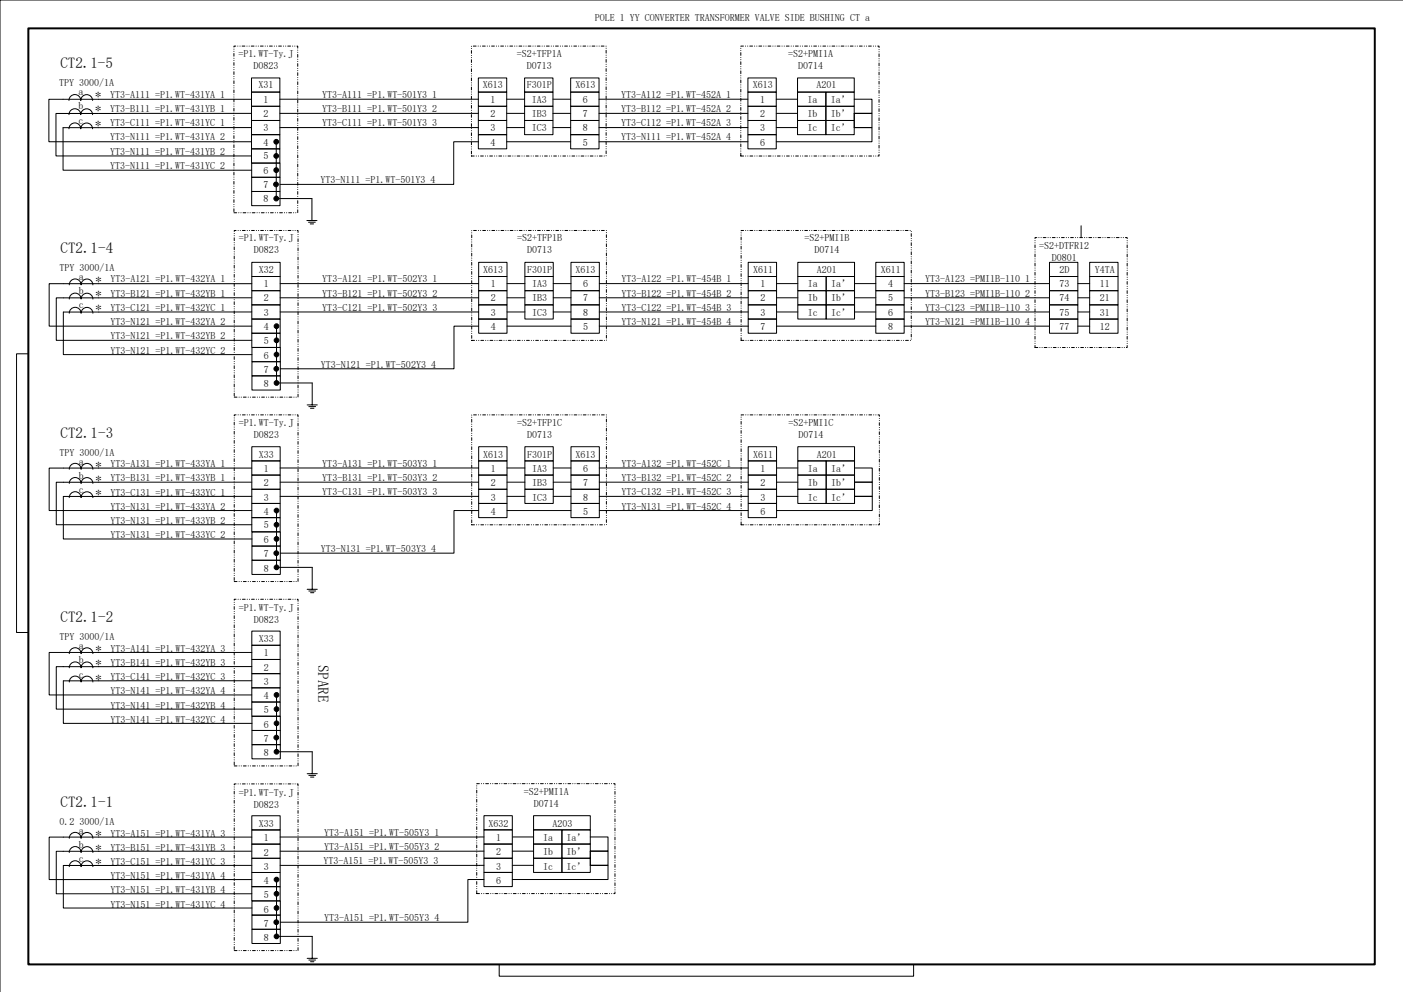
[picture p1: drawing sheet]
<svg xmlns="http://www.w3.org/2000/svg" width="297mm" height="210mm" viewBox="0 0 297 210" stroke-linecap="round" stroke-linejoin="round" font-family="sans-serif">
<g fill="none" stroke="#000" stroke-width=".21">
<path d="M296.9 0h-296.9v209.9M53.2 19.5h6v3h-6zM53.2 16.5h6v3h-6zM101.2 19.5h6v3h-6zM101.2 16.5h6v3h-6zM111 19.5h6v3h-6zM111 16.5h6v3h-6zM120.7 19.5h6v3h-6zM120.7 16.5h6v3h-6zM158.2 19.5h6v3h-6zM158.2 16.5h6v3h-6zM168.8 19.5h6v3h-6z"/>
<path d="M168.8 16.5h12v3h-12zM174.7 19.5h6v3h-6zM14.6 21.3a1.25 1.25 0 0 1 1.2-1.3 1.25 1.25 0 0 1 1.3 1.3 1.25 1.25 0 0 1 1.2-1.3 1.25 1.25 0 0 1 1.3 1.3M14.6 24.2a1.25 1.25 0 0 1 1.2-1.2 1.25 1.25 0 0 1 1.3 1.2 1.25 1.25 0 0 1 1.2-1.2 1.25 1.25 0 0 1 1.3 1.2M14.6 27.2a1.25 1.25 0 0 1 1.2-1.2 1.25 1.25 0 0 1 1.3 1.2 1.25 1.25 0 0 1 1.2-1.2 1.25 1.25 0 0 1 1.3 1.2M53.2 28.5h6v3h-6zM53.2 25.5h6v3h-6zM53.2 22.5h6v3h-6zM53.2 31.5h6v3h-6zM53.2 24h-41.4v9h41.4M53.2 27h-39.9v9h39.9M53.2 21h-42.9v9h42.9"/>
<path d="M53.2 34.5h6v3h-6zM53.2 37.5h6v3h-6zM58.5 30v12h7.5v4.6M59.2 21h42M59.2 27h42M59.2 24h42M101.2 28.5h6v3h-6zM101.2 25.5h6v3h-6zM101.2 22.5h6v3h-6zM101.2 30h-5.2v9h-36.8M107.2 21h3.8M107.2 27h3.8"/>
<path d="M107.2 24h3.8M107.2 30h13.5M111 25.5h6v3h-6zM111 22.5h6v3h-6zM117 21h3.7M117 27h3.7M117 24h3.7M120.7 28.5h6v3h-6zM120.7 25.5h6v3h-6zM120.7 22.5h6v3h-6zM126.7 21h31.5M126.7 27h31.5"/>
<path d="M126.7 24h31.5M126.7 30h31.5M158.2 28.5h6v3h-6zM158.2 25.5h6v3h-6zM158.2 22.5h6v3h-6zM164.2 21h4.6M164.2 27h4.6M164.2 24h4.6M168.8 25.5h6v3h-6zM168.8 22.5h6v3h-6zM174.7 25.5h6v3h-6zM174.7 22.5h6v3h-6z"/>
<path d="M180.7 21h3.8v3h-3.8M180.7 24h3.8v3h-3.8M180.7 27h3.8v3h-20.3M180.7 24v3M53.2 40.5h6v3h-6zM53.3 58.5h6v3h-6zM53.3 55.5h6v3h-6zM59.3 60h42M64.9 46.6h2.2M65.3 47h1.4M65.6 47.4h.8M101.3 58.5h6v3h-6z"/>
<path d="M101.3 55.5h6v3h-6zM107.3 60h3.8M111.1 58.5h6v3h-6zM111.1 55.5h6v3h-6zM117.1 60h3.7M120.8 58.5h6v3h-6zM120.8 55.5h6v3h-6zM126.8 60h31.5M158.3 58.5h6v3h-6zM158.3 55.5h6v3h-6zM164.3 60h4.5M168.8 58.5h6v3h-6z"/>
<path d="M168.8 55.5h12v3h-12zM174.8 58.5h6v3h-6zM180.8 60h4.5M185.3 58.5h6v3h-6zM185.3 55.5h6v3h-6zM191.3 60h30.8M222.1 58.5h6v3h-6zM222.1 55.5h6v3h-6zM228.1 60h2.5M228.8 47.7v2.5zM230.6 58.5h6v3h-6zM230.6 55.5h6v3h-6z"/>
<path d="M6 74.8h-2.5v59h2.5M14.7 60.3a1.25 1.25 0 0 1 1.2-1.3 1.25 1.25 0 0 1 1.3 1.3 1.25 1.25 0 0 1 1.2-1.3 1.25 1.25 0 0 1 1.3 1.3M14.7 63.2a1.25 1.25 0 0 1 1.2-1.2 1.25 1.25 0 0 1 1.3 1.2 1.25 1.25 0 0 1 1.2-1.2 1.25 1.25 0 0 1 1.3 1.2M14.7 66.3a1.25 1.25 0 0 1 1.2-1.3 1.25 1.25 0 0 1 1.3 1.3 1.25 1.25 0 0 1 1.2-1.3 1.25 1.25 0 0 1 1.3 1.3M53.3 67.5h6v3h-6zM53.3 64.5h6v3h-6zM53.3 61.5h6v3h-6zM53.3 70.5h6v3h-6zM53.3 63h-41.4v9h41.4M53.3 66h-39.9v9h39.9M53.3 60h-42.9v9h42.9M53.3 73.5h6v3h-6z"/>
<path d="M53.3 76.5h6v3h-6zM53.3 79.5h6v3h-6zM58.5 69v12h7.6v4.6M59.3 63h42M59.3 66h42M101.3 67.5h6v3h-6zM101.3 64.5h6v3h-6zM101.3 61.5h6v3h-6zM101.3 69h-5.2v9h-36.8M107.3 63h3.8M107.3 66h3.8M107.3 69h13.5"/>
<path d="M111.1 64.5h6v3h-6zM111.1 61.5h6v3h-6zM117.1 63h3.7M117.1 66h3.7M120.8 67.5h6v3h-6zM120.8 64.5h6v3h-6zM120.8 61.5h6v3h-6zM126.8 63h31.5M126.8 66h31.5M126.8 69h31.5M158.3 67.5h6v3h-6zM158.3 64.5h6v3h-6z"/>
<path d="M158.3 61.5h6v3h-6zM164.3 63h4.5M164.3 66h4.5M164.3 69h21M168.8 64.5h6v3h-6zM168.8 61.5h6v3h-6zM174.8 64.5h6v3h-6zM174.8 61.5h6v3h-6zM185.3 67.5h6v3h-6zM185.3 64.5h6v3h-6zM185.3 61.5h6v3h-6zM185.3 63h-4.5v3h4.5"/>
<path d="M191.3 63h30.8M191.3 66h30.8M191.3 69h30.8M222.1 67.5h6v3h-6zM222.1 64.5h6v3h-6zM222.1 61.5h6v3h-6zM228.1 63h2.5M228.1 66h2.5M228.1 69h2.5M230.6 67.5h6v3h-6zM230.6 64.5h6v3h-6zM230.6 61.5h6v3h-6z"/>
<path d="M14.7 99.3a1.25 1.25 0 0 1 1.2-1.3 1.25 1.25 0 0 1 1.3 1.3 1.25 1.25 0 0 1 1.2-1.3 1.25 1.25 0 0 1 1.3 1.3M53.3 97.5h6v3h-6zM53.3 94.5h6v3h-6zM53.3 99h-42.9v9h42.9M59.3 99h42M65 85.6h2.1M65.3 86h1.5M65.7 86.4h.7M101.3 97.5h6v3h-6zM101.3 94.5h6v3h-6zM107.3 99h3.8M111.1 97.5h6v3h-6z"/>
<path d="M111.1 94.5h6v3h-6zM117.1 99h3.7M120.8 97.5h6v3h-6zM120.8 94.5h6v3h-6zM126.8 99h31.5M158.3 97.5h6v3h-6zM158.3 94.5h6v3h-6zM164.3 99h4.5M168.8 97.5h6v3h-6zM168.8 94.5h12v3h-12zM174.8 97.5h6v3h-6zM180.8 99h3.8v3h-3.8"/>
<path d="M14.7 102.2a1.25 1.25 0 0 1 1.2-1.2 1.25 1.25 0 0 1 1.3 1.2 1.25 1.25 0 0 1 1.2-1.2 1.25 1.25 0 0 1 1.3 1.2M14.7 105.3a1.25 1.25 0 0 1 1.2-1.3 1.25 1.25 0 0 1 1.3 1.3 1.25 1.25 0 0 1 1.2-1.3 1.25 1.25 0 0 1 1.3 1.3M53.3 106.5h6v3h-6zM53.3 103.5h6v3h-6zM53.3 100.5h6v3h-6zM53.3 109.5h6v3h-6zM53.3 102h-41.4v9h41.4M53.3 105h-39.9v9h39.9M53.3 112.5h6v3h-6zM53.3 115.5h6v3h-6zM53.3 118.5h6v3h-6zM58.5 108v12h7.6v4.6"/>
<path d="M59.3 102h42M59.3 105h42M101.3 106.5h6v3h-6zM101.3 103.5h6v3h-6zM101.3 100.5h6v3h-6zM101.3 108h-5.2v9h-36.8M107.3 102h3.8M107.3 105h3.8M107.3 108h13.5M111.1 103.5h6v3h-6zM111.1 100.5h6v3h-6zM117.1 102h3.7"/>
<path d="M117.1 105h3.7M120.8 106.5h6v3h-6zM120.8 103.5h6v3h-6zM120.8 100.5h6v3h-6zM126.8 102h31.5M126.8 105h31.5M126.8 108h31.5M158.3 106.5h6v3h-6zM158.3 103.5h6v3h-6zM158.3 100.5h6v3h-6zM164.3 102h4.5M164.3 105h4.5"/>
<path d="M168.8 103.5h6v3h-6zM168.8 100.5h6v3h-6zM174.8 103.5h6v3h-6zM174.8 100.5h6v3h-6zM180.8 102h3.8v3h-3.8M180.8 105h3.8v3h-20.3M180.8 102v3M14.7 138.3a1.25 1.25 0 0 1 1.2-1.3 1.25 1.25 0 0 1 1.3 1.3 1.25 1.25 0 0 1 1.2-1.3 1.25 1.25 0 0 1 1.3 1.3M53.3 136.5h6v3h-6zM53.3 133.5h6v3h-6zM53.3 139.5h6v3h-6zM53.3 138h-42.9v9h42.9"/>
<path d="M65 124.6h2.1M65.3 125h1.5M65.7 125.4h.7M14.7 141.2a1.25 1.25 0 0 1 1.2-1.2 1.25 1.25 0 0 1 1.3 1.2 1.25 1.25 0 0 1 1.2-1.2 1.25 1.25 0 0 1 1.3 1.2M14.7 144.3a1.25 1.25 0 0 1 1.2-1.3 1.25 1.25 0 0 1 1.3 1.3 1.25 1.25 0 0 1 1.2-1.3 1.25 1.25 0 0 1 1.3 1.3M53.3 145.5h6v3h-6zM53.3 142.5h6v3h-6zM53.3 148.5h6v3h-6zM53.3 141h-41.4v9h41.4M53.3 144h-39.9v9h39.9M53.3 151.5h6v3h-6zM53.3 154.5h6v3h-6z"/>
<path d="M53.3 157.5h6v3h-6zM58.5 147v12h7.6v4.6M14.7 177.3a1.25 1.25 0 0 1 1.2-1.2 1.25 1.25 0 0 1 1.3 1.2 1.25 1.25 0 0 1 1.2-1.2 1.25 1.25 0 0 1 1.3 1.2M53.3 175.5h6v3h-6zM53.3 172.5h6v3h-6zM53.3 178.5h6v3h-6zM53.3 177.1h-42.9v8.9h42.9M65 163.6h2.1M65.3 164h1.5M65.7 164.4h.7M102.4 175.5h6v3h-6zM102.4 172.5h6v3h-6z"/>
<path d="M102.4 178.5h6v3h-6zM102.4 177h-43.1M108.4 177h4.5M112.9 175.5h6v3h-6zM112.9 172.5h12v3h-12zM112.9 178.5h6v3h-6zM118.9 175.5h6v3h-6zM118.9 178.5h6v3h-6zM124.9 177h3.8v3h-3.8M14.7 180.3a1.25 1.25 0 0 1 1.2-1.2 1.25 1.25 0 0 1 1.3 1.2 1.25 1.25 0 0 1 1.2-1.2 1.25 1.25 0 0 1 1.3 1.2M14.7 183.3a1.25 1.25 0 0 1 1.2-1.2 1.25 1.25 0 0 1 1.3 1.2 1.25 1.25 0 0 1 1.2-1.2 1.25 1.25 0 0 1 1.3 1.2M53.3 184.5h6v3h-6z"/>
<path d="M53.3 181.5h6v3h-6zM53.3 187.5h6v3h-6zM53.3 180l-41.4 .1v8.9h41.4M53.3 183l-39.9 .1v9h39.9M53.3 190.6h6v3h-6zM53.3 193.6h6v3h-6zM53.3 196.6h6v3h-6zM58.5 186v12.1h7.6v4.6M102.4 184.5h6v3h-6zM102.4 181.5h6v3h-6zM102.4 186h-3.4v9.1h-39.7M102.4 180h-43.1"/>
<path d="M102.4 183h-43.1M108.4 180h4.5M108.4 183h4.5M112.9 181.5h6v3h-6zM118.9 181.5h6v3h-6zM124.9 180h3.8v3h-3.8M124.9 183h3.8v3h-20.3M124.9 180v3M65 202.7h2.1M65.3 203.1h1.5M65.7 203.4h.7M105.6 204v2.5h87.7v-2.5"/>
<circle cx="58.4" cy="39" r=".5"/>
<circle cx="58.5" cy="33" r=".5"/>
<circle cx="58.5" cy="30" r=".5"/>
<circle cx="58.5" cy="36" r=".5"/>
<circle cx="58.5" cy="42" r=".5"/>
<circle cx="58.5" cy="78" r=".5"/>
<circle cx="58.5" cy="72" r=".5"/>
<circle cx="58.5" cy="69" r=".5"/>
<circle cx="58.5" cy="75" r=".5"/>
<circle cx="58.5" cy="81" r=".5"/>
<circle cx="58.5" cy="117" r=".5"/>
<circle cx="58.5" cy="108" r=".5"/>
<circle cx="58.5" cy="120" r=".5"/>
<circle cx="58.5" cy="111" r=".5"/>
<circle cx="58.5" cy="114" r=".5"/>
<circle cx="58.5" cy="156" r=".5"/>
<circle cx="58.5" cy="147" r=".5"/>
<circle cx="58.5" cy="153" r=".5"/>
<circle cx="58.5" cy="150" r=".5"/>
<circle cx="58.5" cy="159" r=".5"/>
<circle cx="58.5" cy="195.1" r=".5"/>
<circle cx="58.5" cy="192" r=".5"/>
<circle cx="58.5" cy="189" r=".5"/>
<circle cx="58.5" cy="186" r=".5"/>
<circle cx="58.5" cy="198.1" r=".5"/>
</g>
<path d="M6 6h284.9v198h-284.9z" fill="none" stroke="#000" stroke-width=".42"/>
<g fill="none" stroke="#000" stroke-width=".21" stroke-dasharray=".6 .4 0 .4 0 .4">
<path d="M49.5 9.8h13.5v35.2h-13.5zM99.8 9.7h28.5v23.3h-28.5zM156.7 9.7h29.3v23.3h-29.3zM49.6 48.8h13.5v35.2h-13.5zM99.8 48.7h28.5v23.3h-28.5zM156.8 48.7h36v23.3h-36zM219 50.3h19.5v23.2h-19.5zM49.6 87.7h13.5v35.3h-13.5zM99.8 87.8h28.5v23.2h-28.5zM156.8 87.8h29.3v23.2h-29.3zM49.6 126.7h13.5v35.3h-13.5zM49.6 165.8h13.5v35.3h-13.5z"/>
<path d="M100.9 165.7h29.2v23.3h-29.2z"/>
</g>
<g fill="#000">
<circle cx="58.4" cy="39" r=".5"/>
<circle cx="58.5" cy="33" r=".5"/>
<circle cx="58.5" cy="30" r=".5"/>
<circle cx="58.5" cy="36" r=".5"/>
<circle cx="58.5" cy="42" r=".5"/>
<circle cx="58.5" cy="78" r=".5"/>
<circle cx="58.5" cy="72" r=".5"/>
<circle cx="58.5" cy="69" r=".5"/>
<circle cx="58.5" cy="75" r=".5"/>
<circle cx="58.5" cy="81" r=".5"/>
<circle cx="58.5" cy="117" r=".5"/>
<circle cx="58.5" cy="108" r=".5"/>
<circle cx="58.5" cy="120" r=".5"/>
<circle cx="58.5" cy="111" r=".5"/>
<circle cx="58.5" cy="114" r=".5"/>
<circle cx="58.5" cy="156" r=".5"/>
<circle cx="58.5" cy="147" r=".5"/>
<circle cx="58.5" cy="153" r=".5"/>
<circle cx="58.5" cy="150" r=".5"/>
<circle cx="58.5" cy="159" r=".5"/>
<circle cx="58.5" cy="195.1" r=".5"/>
<circle cx="58.5" cy="192" r=".5"/>
<circle cx="58.5" cy="189" r=".5"/>
<circle cx="58.5" cy="186" r=".5"/>
<circle cx="58.5" cy="198.1" r=".5"/>
</g>
<g font-size="3.2">
<text x="12.8" y="14.5">CT2.1-5</text>
<text x="12.8" y="53.5">CT2.1-4</text>
<text x="12.8" y="92.6">CT2.1-3</text>
<text x="12.8" y="131.6">CT2.1-2</text>
<text x="67.3" y="140.6" transform="rotate(90 67.3 140.6)">SPARE</text>
<text x="12.8" y="170.7">CT2.1-1</text>
</g>
<g font-size="2.9">
<text x="20.1" y="21.4">*</text>
<text x="20.1" y="24.4">*</text>
<text x="20.1" y="27.4">*</text>
<text x="20.1" y="60.5">*</text>
<text x="20.1" y="63.5">*</text>
<text x="20.1" y="66.5">*</text>
<text x="20.1" y="99.5">*</text>
<text x="20.1" y="102.5">*</text>
<text x="20.1" y="105.5">*</text>
<text x="20.1" y="138.6">*</text>
<text x="20.1" y="141.6">*</text>
<text x="20.1" y="144.6">*</text>
<text x="20.1" y="177.7">*</text>
<text x="20.1" y="180.7">*</text>
<text x="20.1" y="183.7">*</text>
</g>
<g font-size="2.1">
<text x="125.9" y="4.5">POLE 1 YY CONVERTER TRANSFORMER VALVE SIDE BUSHING CT a</text>
<text x="50.5" y="12">=P1.WT-Ty.J</text>
<text x="53.7" y="14.6">D0823</text>
<text x="109.3" y="12">=S2+TFP1A</text>
<text x="111.5" y="14.6">D0713</text>
<text x="166.8" y="12">=S2+PMI1A</text>
<text x="168.9" y="14.6">D0714</text>
<text x="12.5" y="18.3">TPY 3000/1A</text>
<text x="16.6" y="20.2">a</text>
<text x="16.6" y="23.2">b</text>
<text x="23.3" y="20.7">YT3-A111 =P1.WT-431YA 1</text>
<text x="23.3" y="23.7">YT3-B111 =P1.WT-431YB 1</text>
<text x="54.7" y="18.7">X31</text>
<text x="55.7" y="21.7">1</text>
<text x="68.1" y="20.7">YT3-A111 =P1.WT-501Y3 1</text>
<text x="68.1" y="23.7">YT3-B111 =P1.WT-501Y3 2</text>
<text x="102.2" y="18.7">X613</text>
<text x="103.8" y="21.7">1</text>
<text x="111.5" y="18.7">F301P</text>
<text x="112.5" y="21.7">IA3</text>
<text x="121.7" y="18.7">X613</text>
<text x="123.3" y="21.7">6</text>
<text x="131.4" y="20.7">YT3-A112 =P1.WT-452A 1</text>
<text x="131.4" y="23.7">YT3-B112 =P1.WT-452A 2</text>
<text x="159.3" y="18.7">X613</text>
<text x="160.9" y="21.7">1</text>
<text x="170.8" y="21.7">Ia</text>
<text x="172.8" y="18.7">A201</text>
<text x="175.8" y="21.7">Ia’</text>
<text x="16.6" y="26.2">c</text>
<text x="23.3" y="26.7">YT3-C111 =P1.WT-431YC 1</text>
<text x="23.3" y="29.7">YT3-N111 =P1.WT-431YA 2</text>
<text x="55.7" y="24.7">2</text>
<text x="55.7" y="27.8">3</text>
<text x="68.1" y="26.7">YT3-C111 =P1.WT-501Y3 3</text>
<text x="103.8" y="24.7">2</text>
<text x="103.8" y="27.8">3</text>
<text x="112.5" y="24.7">IB3</text>
<text x="112.5" y="27.8">IC3</text>
<text x="123.3" y="24.7">7</text>
<text x="123.3" y="27.8">8</text>
<text x="131.4" y="26.7">YT3-C112 =P1.WT-452A 3</text>
<text x="131.4" y="29.7">YT3-N111 =P1.WT-452A 4</text>
<text x="160.9" y="24.7">2</text>
<text x="160.9" y="27.8">3</text>
<text x="170.8" y="24.7">Ib</text>
<text x="170.8" y="27.8">Ic</text>
<text x="175.8" y="24.7">Ib’</text>
<text x="175.8" y="27.8">Ic’</text>
<text x="23.3" y="32.7">YT3-N111 =P1.WT-431YB 2</text>
<text x="23.3" y="35.7">YT3-N111 =P1.WT-431YC 2</text>
<text x="55.7" y="30.8">4</text>
<text x="55.8" y="33.6">5</text>
<text x="103.8" y="30.8">4</text>
<text x="123.3" y="30.8">5</text>
<text x="160.9" y="30.8">6</text>
<text x="55.8" y="36.8">6</text>
<text x="55.8" y="39.8">7</text>
<text x="67.8" y="38.7">YT3-N111 =P1.WT-501Y3 4</text>
<text x="55.8" y="42.8">8</text>
<text x="50.5" y="51.1">=P1.WT-Ty.J</text>
<text x="53.7" y="53.6">D0823</text>
<text x="109.4" y="51.1">=S2+TFP1B</text>
<text x="111.5" y="53.6">D0713</text>
<text x="170.2" y="51.1">=S2+PMI1B</text>
<text x="172.3" y="53.6">D0714</text>
<text x="219.9" y="52.6">=S2+DTFR12</text>
<text x="12.6" y="57.3">TPY 3000/1A</text>
<text x="16.7" y="59.2">a</text>
<text x="23.4" y="59.7">YT3-A121 =P1.WT-432YA 1</text>
<text x="54.7" y="57.7">X32</text>
<text x="68.2" y="59.7">YT3-A121 =P1.WT-502Y3 1</text>
<text x="102.3" y="57.7">X613</text>
<text x="111.5" y="57.7">F301P</text>
<text x="121.8" y="57.7">X613</text>
<text x="131.5" y="59.7">YT3-A122 =P1.WT-454B 1</text>
<text x="159.3" y="57.7">X611</text>
<text x="172.9" y="57.7">A201</text>
<text x="186.4" y="57.7">X611</text>
<text x="195.7" y="59.7">YT3-A123 =PMI1B-110 1</text>
<text x="222.5" y="55.1">D0801</text>
<text x="224.2" y="57.7">2D</text>
<text x="231.7" y="57.7">Y4TA</text>
<text x="16.7" y="62.2">b</text>
<text x="16.7" y="65.2">c</text>
<text x="23.4" y="62.7">YT3-B121 =P1.WT-432YB 1</text>
<text x="23.4" y="65.8">YT3-C121 =P1.WT-432YC 1</text>
<text x="55.8" y="63.8">2</text>
<text x="55.8" y="60.7">1</text>
<text x="68.2" y="62.7">YT3-B121 =P1.WT-502Y3 2</text>
<text x="68.2" y="65.7">YT3-C121 =P1.WT-502Y3 3</text>
<text x="103.8" y="63.8">2</text>
<text x="103.8" y="60.7">1</text>
<text x="112.6" y="63.8">IB3</text>
<text x="112.6" y="60.7">IA3</text>
<text x="123.4" y="63.8">7</text>
<text x="123.4" y="60.7">6</text>
<text x="131.5" y="62.7">YT3-B122 =P1.WT-454B 2</text>
<text x="131.5" y="65.7">YT3-C122 =P1.WT-454B 3</text>
<text x="160.9" y="63.8">2</text>
<text x="160.9" y="60.7">1</text>
<text x="170.9" y="63.8">Ib</text>
<text x="170.9" y="60.7">Ia</text>
<text x="175.9" y="63.8">Ib’</text>
<text x="175.9" y="60.7">Ia’</text>
<text x="188" y="63.8">5</text>
<text x="188" y="60.7">4</text>
<text x="195.7" y="62.7">YT3-B123 =PMI1B-110 2</text>
<text x="195.7" y="65.7">YT3-C123 =PMI1B-110 3</text>
<text x="224.2" y="63.8">74</text>
<text x="224.2" y="60.7">73</text>
<text x="232.7" y="63.8">21</text>
<text x="232.7" y="60.7">11</text>
<text x="23.4" y="68.8">YT3-N121 =P1.WT-432YA 2</text>
<text x="23.4" y="71.8">YT3-N121 =P1.WT-432YB 2</text>
<text x="55.8" y="69.8">4</text>
<text x="55.8" y="66.8">3</text>
<text x="103.8" y="69.8">4</text>
<text x="103.8" y="66.8">3</text>
<text x="112.6" y="66.8">IC3</text>
<text x="123.4" y="69.8">5</text>
<text x="123.4" y="66.8">8</text>
<text x="131.5" y="68.7">YT3-N121 =P1.WT-454B 4</text>
<text x="160.9" y="69.8">7</text>
<text x="160.9" y="66.8">3</text>
<text x="170.9" y="66.8">Ic</text>
<text x="175.9" y="66.8">Ic’</text>
<text x="188" y="69.8">8</text>
<text x="188" y="66.8">6</text>
<text x="195.7" y="68.7">YT3-N121 =PMI1B-110 4</text>
<text x="224.2" y="69.8">77</text>
<text x="224.2" y="66.8">75</text>
<text x="232.7" y="69.8">12</text>
<text x="232.7" y="66.8">31</text>
<text x="23.4" y="74.8">YT3-N121 =P1.WT-432YC 2</text>
<text x="55.8" y="72.7">5</text>
<text x="55.8" y="75.9">6</text>
<text x="67.9" y="77.8">YT3-N121 =P1.WT-502Y3 4</text>
<text x="55.8" y="78.9">7</text>
<text x="55.8" y="81.9">8</text>
<text x="50.5" y="90.1">=P1.WT-Ty.J</text>
<text x="53.7" y="92.7">D0823</text>
<text x="109.4" y="90.1">=S2+TFP1C</text>
<text x="111.5" y="92.7">D0713</text>
<text x="166.8" y="90.1">=S2+PMI1C</text>
<text x="168.9" y="92.7">D0714</text>
<text x="12.6" y="96.4">TPY 3000/1A</text>
<text x="16.7" y="98.3">a</text>
<text x="16.7" y="101.3">b</text>
<text x="23.4" y="98.8">YT3-A131 =P1.WT-433YA 1</text>
<text x="23.4" y="101.8">YT3-B131 =P1.WT-433YB 1</text>
<text x="54.7" y="96.8">X33</text>
<text x="55.8" y="99.8">1</text>
<text x="68.2" y="98.8">YT3-A131 =P1.WT-503Y3 1</text>
<text x="68.2" y="101.8">YT3-B131 =P1.WT-503Y3 2</text>
<text x="102.3" y="96.8">X613</text>
<text x="103.8" y="99.8">1</text>
<text x="111.5" y="96.8">F301P</text>
<text x="112.6" y="99.8">IA3</text>
<text x="121.8" y="96.8">X613</text>
<text x="123.4" y="99.8">6</text>
<text x="131.5" y="98.8">YT3-A132 =P1.WT-452C 1</text>
<text x="131.5" y="101.8">YT3-B132 =P1.WT-452C 2</text>
<text x="159.3" y="96.8">X611</text>
<text x="160.9" y="99.8">1</text>
<text x="170.9" y="99.8">Ia</text>
<text x="172.9" y="96.8">A201</text>
<text x="175.9" y="99.8">Ia’</text>
<text x="16.7" y="104.3">c</text>
<text x="23.4" y="104.8">YT3-C131 =P1.WT-433YC 1</text>
<text x="23.4" y="107.8">YT3-N131 =P1.WT-433YA 2</text>
<text x="55.8" y="102.8">2</text>
<text x="55.8" y="105.9">3</text>
<text x="68.2" y="104.8">YT3-C131 =P1.WT-503Y3 3</text>
<text x="103.8" y="102.8">2</text>
<text x="103.8" y="105.9">3</text>
<text x="112.6" y="102.8">IB3</text>
<text x="112.6" y="105.9">IC3</text>
<text x="123.4" y="102.8">7</text>
<text x="123.4" y="105.9">8</text>
<text x="131.5" y="104.8">YT3-C132 =P1.WT-452C 3</text>
<text x="131.5" y="107.8">YT3-N131 =P1.WT-452C 4</text>
<text x="160.9" y="102.8">2</text>
<text x="160.9" y="105.9">3</text>
<text x="170.9" y="102.8">Ib</text>
<text x="170.9" y="105.9">Ic</text>
<text x="175.9" y="102.8">Ib’</text>
<text x="175.9" y="105.9">Ic’</text>
<text x="23.4" y="110.8">YT3-N131 =P1.WT-433YB 2</text>
<text x="23.4" y="113.8">YT3-N131 =P1.WT-433YC 2</text>
<text x="55.8" y="108.9">4</text>
<text x="55.8" y="111.8">5</text>
<text x="103.8" y="108.9">4</text>
<text x="123.4" y="108.9">5</text>
<text x="160.9" y="108.9">6</text>
<text x="55.8" y="114.9">6</text>
<text x="55.8" y="117.9">7</text>
<text x="67.9" y="116.8">YT3-N131 =P1.WT-503Y3 4</text>
<text x="55.8" y="120.9">8</text>
<text x="50.5" y="129.2">=P1.WT-Ty.J</text>
<text x="53.7" y="131.7">D0823</text>
<text x="12.6" y="135.4">TPY 3000/1A</text>
<text x="16.7" y="137.3">a</text>
<text x="23.4" y="137.8">YT3-A141 =P1.WT-432YA 3</text>
<text x="54.7" y="135.8">X33</text>
<text x="16.7" y="140.3">b</text>
<text x="16.7" y="143.3">c</text>
<text x="23.4" y="140.8">YT3-B141 =P1.WT-432YB 3</text>
<text x="23.4" y="143.9">YT3-C141 =P1.WT-432YC 3</text>
<text x="55.8" y="141.9">2</text>
<text x="55.8" y="138.9">1</text>
<text x="23.4" y="146.9">YT3-N141 =P1.WT-432YA 4</text>
<text x="23.4" y="149.9">YT3-N141 =P1.WT-432YB 4</text>
<text x="55.8" y="147.9">4</text>
<text x="55.8" y="144.9">3</text>
<text x="23.4" y="152.9">YT3-N141 =P1.WT-432YC 4</text>
<text x="55.8" y="150.8">5</text>
<text x="55.8" y="154">6</text>
<text x="55.8" y="157">7</text>
<text x="55.8" y="160">8</text>
<text x="50.5" y="168.3">=P1.WT-Ty.J</text>
<text x="53.7" y="170.8">D0823</text>
<text x="110.8" y="168.2">=S2+PMI1A</text>
<text x="113" y="170.8">D0714</text>
<text x="12.6" y="174.5">0.2 3000/1A</text>
<text x="16.7" y="176.4">a</text>
<text x="16.7" y="179.4">b</text>
<text x="23.4" y="176.9">YT3-A151 =P1.WT-431YA 3</text>
<text x="23.4" y="180">YT3-B151 =P1.WT-431YB 3</text>
<text x="54.7" y="175">X33</text>
<text x="55.8" y="177.9">1</text>
<text x="68.6" y="176.9">YT3-A151 =P1.WT-505Y3 1</text>
<text x="68.6" y="179.9">YT3-A151 =P1.WT-505Y3 2</text>
<text x="103.4" y="174.9">X632</text>
<text x="105" y="177.9">1</text>
<text x="114.9" y="177.9">Ia</text>
<text x="116.9" y="174.9">A203</text>
<text x="119.9" y="177.9">Ia’</text>
<text x="16.7" y="182.4">c</text>
<text x="23.4" y="183">YT3-C151 =P1.WT-431YC 3</text>
<text x="23.4" y="186">YT3-N151 =P1.WT-431YA 4</text>
<text x="55.8" y="181">2</text>
<text x="55.8" y="184">3</text>
<text x="68.4" y="182.8">YT3-A151 =P1.WT-505Y3 3</text>
<text x="105" y="180.9">2</text>
<text x="105" y="184">3</text>
<text x="114.9" y="180.9">Ib</text>
<text x="114.9" y="184">Ic</text>
<text x="119.9" y="180.9">Ib’</text>
<text x="119.9" y="184">Ic’</text>
<text x="23.4" y="189">YT3-N151 =P1.WT-431YB 4</text>
<text x="23.4" y="192">YT3-N151 =P1.WT-431YC 4</text>
<text x="55.8" y="187">4</text>
<text x="55.8" y="189.9">5</text>
<text x="105" y="187">6</text>
<text x="55.8" y="193">6</text>
<text x="55.8" y="196.1">7</text>
<text x="68.6" y="194.8">YT3-A151 =P1.WT-505Y3 4</text>
<text x="55.8" y="199.1">8</text>
</g>
</svg>
